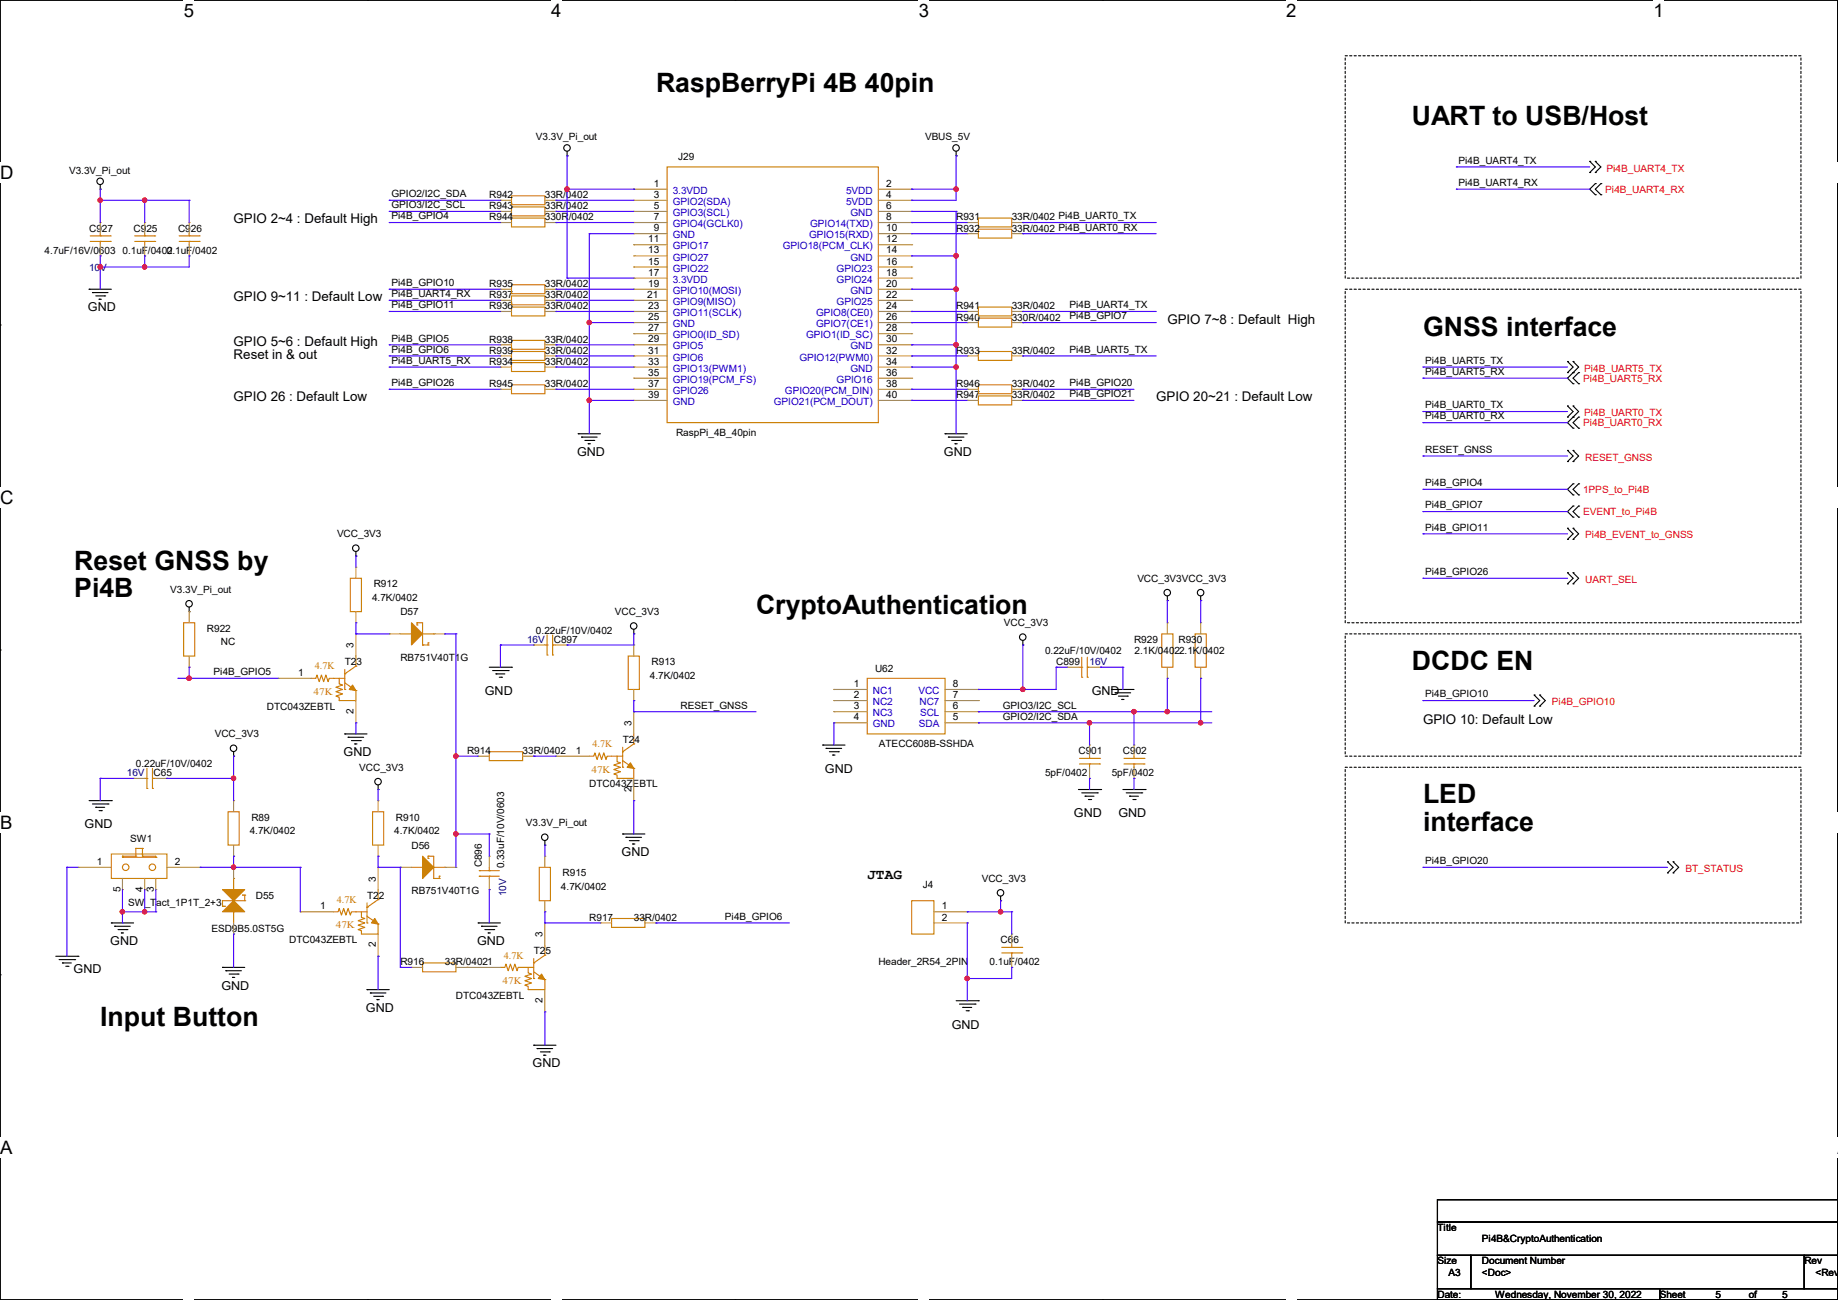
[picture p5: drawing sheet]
<svg xmlns="http://www.w3.org/2000/svg" width="420mm" height="297mm" viewBox="0 0 420 297" stroke-linecap="round" stroke-linejoin="round" font-family="sans-serif">
<path d="M0 0h419.9v297h-419.9z" fill="none" stroke="#000" stroke-width=".25"/>
<g fill="#fff">
<path d="M42 0h2.4v4.8h-2.4z"/>
<path d="M42 297h2.4z"/>
</g>
<path d="M84 0h.1M84 297h.1" fill="none" stroke="#000" stroke-width=".25"/>
<g fill="#fff">
<path d="M125.9 0h2.4v4.8h-2.4z"/>
<path d="M125.9 297h2.4z"/>
</g>
<path d="M168 0h.1M168 297h.1" fill="none" stroke="#000" stroke-width=".25"/>
<g fill="#fff">
<path d="M209.9 0h2.4v4.8h-2.4z"/>
<path d="M209.9 297h2.4z"/>
</g>
<path d="M251.9 0h.1M251.9 297h.1" fill="none" stroke="#000" stroke-width=".25"/>
<g fill="#fff">
<path d="M293.9 0h2.3v4.8h-2.3z"/>
<path d="M293.9 297h2.3z"/>
</g>
<path d="M335.9 0h.1M335.9 297h.1" fill="none" stroke="#000" stroke-width=".25"/>
<g fill="#fff">
<path d="M377.9 0h2.3v4.8h-2.3z"/>
<path d="M377.9 297h2.3z"/>
<path d="M0 37.1h3.1v4.8h-3.1z"/>
<path d="M419.9 37.1l.1 4.8z"/>
<path d="M0 111.3h3.1v4.8h-3.1z"/>
<path d="M419.9 111.3l.1 4.8z"/>
</g>
<path d="M0 74.3h.1M419.9 74.3h.1" fill="none" stroke="#000" stroke-width=".25"/>
<g fill="#fff">
<path d="M0 185.6h2.9v4.7h-2.9z"/>
<path d="M419.9 185.6l.1 4.7z"/>
</g>
<path d="M0 148.5h.1M419.9 148.5h.1" fill="none" stroke="#000" stroke-width=".25"/>
<g fill="#fff">
<path d="M0 259.8h2.9v4.7h-2.9z"/>
<path d="M419.8 259.8h.2v4.7h-.2z"/>
</g>
<g fill="none" stroke="#000" stroke-width=".25">
<path d="M129.6 35.6h.1M129.6 34.6v1M218.5 35.6h.1M218.5 34.6v1M363.3 36.9h.1M363.3 39.4h.1M363.3 36.9l1.2 1.2-1.2 1.3M364.5 36.9h.1M364.5 39.4h.1M364.5 36.9l1.3 1.2-1.3 1.3M22.9 43.2h.1M22.9 42.2v1"/>
<path d="M364.5 42h.1M364.5 44.5h.1M364.5 42l-1.2 1.2 1.2 1.3M365.8 44.5h.1M365.8 42h.1M365.8 42l-1.3 1.2 1.3 1.3M20.4 66.1h.1M20.4 66.1h5M21.1 66.8h.1M21.1 66.8h3.6M21.9 67.6h2M22.6 68.4h.1"/>
<path d="M22.6 68.4h.6M23.9 67.6h.1M132.1 99.1h.1M132.1 99.1h5.1M132.9 99.9h.1M132.9 99.9h3.5M215.9 99.1h.1M215.9 99.1h5.1M216.7 99.9h.1M216.7 99.9h3.6M358.2 82.6h.1M358.2 85.1h.1"/>
<path d="M358.2 92.8h.1M358.2 95.3h.1M358.2 82.6l1.3 1.3-1.3 1.2M358.2 92.8l1.3 1.2-1.3 1.3M359.5 82.6h.1M359.5 85.1h.1M359.5 87.7h.1M359.5 92.8h.1M359.5 95.3h.1M359.5 97.8h.1M359.5 82.6l1.2 1.3-2.5 2.5 1.3 1.3M359.5 92.8l1.2 1.2-2.5 2.6 1.3 1.2"/>
<path d="M360.7 87.7h.1M360.7 85.1h.1M360.7 97.8h.1M360.7 95.3h.1M360.7 85.1l-1.2 1.3 1.2 1.3M360.7 95.3l-1.2 1.3 1.2 1.2M133.6 100.6h2.1M134.4 101.4h.1M134.4 101.4h.5M135.7 100.6h.1M217.5 100.6h2M218.2 101.4h.1"/>
<path d="M218.2 101.4h.5M219.5 100.6h.1M358.2 102.9h.1M358.2 105.5h.1M358.2 102.9l1.3 1.3-1.3 1.3M359.5 110.5h.1M359.5 113.1h.1M359.5 102.9h.1M359.5 105.5h.1M359.5 115.6h.1M359.5 118.2h.1M359.5 110.5l-1.3 1.3 1.3 1.3"/>
<path d="M359.5 102.9l1.2 1.3-1.2 1.3M359.5 115.6l-1.3 1.3 1.3 1.3M360.7 113.1h.1M360.7 110.5h.1M360.7 118.2h.1M360.7 115.6h.1M360.7 110.5l-1.2 1.3 1.2 1.3M360.7 115.6l-1.2 1.3 1.2 1.3M43.2 139.7h.1M43.2 138.7v1M81.3 127h.1M81.3 126v1"/>
<path d="M266.7 137.2h.1M266.7 136.2v1M274.4 137.2h.1M274.4 136.2v1M358.2 120.7h.1M358.2 123.2h.1M358.2 130.9h.1M358.2 133.4h.1M358.2 120.7l1.3 1.3-1.3 1.2M358.2 130.9l1.3 1.2-1.3 1.3M359.5 120.7h.1M359.5 123.2h.1"/>
<path d="M359.5 130.9h.1M359.5 133.4h.1M359.5 120.7l1.2 1.3-1.2 1.2M359.5 130.9l1.2 1.2-1.2 1.3M111.8 152.4h5.1M112.6 153.2h3.5M113.3 154h.1M113.3 154h2.1M114.1 154.7h.5M114.6 154.7h.1M116.1 153.2h.1M116.9 152.4h.1"/>
<path d="M144.8 144.8h.1M144.8 143.8v1M233.7 147.4h.1M233.7 146.3v1.1M254 157.5h.1M254 157.5h5.1M254.8 158.3h.1M254.8 158.3h3.6M255.6 159h2M256.3 159.8h.1M256.3 159.8h.5M257.6 159h.1"/>
<path d="M350.6 158.8h.1M350.6 158.8l1.2 1.3-1.2 1.2M351.8 158.8h.1M351.8 158.8l1.3 1.3-1.3 1.2M53.4 172.8h.1M53.4 171.7v1.1M78.8 167.7h.1M78.8 167.7h5.1M79.5 168.4h.1M79.5 168.4h3.6M80.3 169.2h2M81.1 170h.1"/>
<path d="M81.1 170h.5M82.3 169.2h.1M86.4 179.4v1M188 170.2h.1M188 170.2h5.1M188.8 171h.1M188.8 171h3.5M189.5 171.7h2.1M190.3 172.5h.1M190.3 172.5h.5M191.6 171.7h.1M350.6 161.3h.1"/>
<path d="M351.8 161.3h.1M20.4 182.9h5M21.1 183.7h3.6M21.9 184.4h.1M21.9 184.4h2M22.6 185.2h.6M23.2 185.2h.1M24.7 183.7h.1M25.4 182.9h.1M86.4 180.4h.1M124.5 193.1h.1M124.5 192.1v1"/>
<path d="M142.3 190.5h.1M142.3 190.5h5.1M143 191.3h.1M143 191.3h3.6M143.8 192.1h2M144.6 192.8h.1M144.6 192.8h.5M145.8 192.1h.1M246.4 180.4h5.1M247.2 181.1h3.5M247.9 181.9h.1M247.9 181.9h2.1"/>
<path d="M248.7 182.7h.5M249.2 182.7h.1M250.7 181.1h.1M251.5 180.4h.1M256.6 180.4h5.1M257.3 181.1h3.6M258.1 181.9h.1M258.1 181.9h2M258.9 182.7h.5M259.4 182.7h.1M260.9 181.1h.1M261.7 180.4h.1"/>
<path d="M381 196.9h.1M381 199.4h.1M381 196.9l1.3 1.3-1.3 1.2M382.3 196.9h.1M382.3 199.4h.1M382.3 196.9l1.3 1.3-1.3 1.2M12.7 218.5h5.1M13.5 219.2h3.6M17.1 219.2h.1M17.8 218.5h.1M25.4 210.9h.1M25.4 210.9h5.1"/>
<path d="M26.2 211.6h.1M26.2 211.6h3.6M27 212.4h2M27.7 213.1h.1M27.7 213.1h.5M29 212.4h.1M109.3 210.9h.1M109.3 210.9h5M110 211.6h.1M110 211.6h3.6M110.8 212.4h2M111.5 213.1h.1"/>
<path d="M111.5 213.1h.6M112.8 212.4h.1M228.6 205.8h.1M228.6 204.8v1M0 222.7h.1M14.3 220h.1M14.3 220h2M15 220.8h.5M15.5 220.8h.1M50.8 221h.1M50.8 221h5.1M51.6 221.8h.1"/>
<path d="M51.6 221.8h3.6M52.4 222.5h2M53.1 223.3h.1M53.1 223.3h.5M54.4 222.5h.1M83.9 226.1h.1M83.9 226.1h5M84.6 226.9h.1M84.6 226.9h3.6M85.4 227.6h2M86.1 228.4h.1M86.1 228.4h.6"/>
<path d="M87.4 227.6h.1M122 238.8h.1M122 238.8h5M122.7 239.6h.1M122.7 239.6h3.6M218.5 228.6h5.1M219.2 229.4h3.6M220 230.2h.1M220 230.2h2M220.8 230.9h.5M221.3 230.9h.1M222.8 229.4h.1"/>
<path d="M223.6 228.6h.1M419.9 222.7h.1M123.5 240.3h2M124.2 241.1h.1M124.2 241.1h.6M125.5 240.3h.1M328.5 274.1h91.4v5.1h-91.4zM328.5 279.2h91.4v7.6h-91.4zM328.5 286.8h7.6v7.6h-7.6zM328.5 294.4h50.8v2.6h-50.8zM336.1 286.8h76.2v7.6h-76.2zM379.3 294.4h40.6v2.6h-40.6z"/>
<path d="M412.3 286.8h7.6v7.6h-7.6z"/>
<circle cx="129.6" cy="33.8" r=".74"/>
<circle cx="218.5" cy="33.8" r=".74"/>
<circle cx="22.9" cy="41.4" r=".74"/>
<circle cx="43.2" cy="137.9" r=".74"/>
<circle cx="81.3" cy="125.2" r=".74"/>
<circle cx="266.7" cy="135.4" r=".74"/>
<circle cx="274.3" cy="135.4" r=".74"/>
<circle cx="144.8" cy="143" r=".74"/>
<circle cx="233.7" cy="145.6" r=".74"/>
<circle cx="53.4" cy="171" r=".74"/>
<circle cx="86.4" cy="178.6" r=".74"/>
<circle cx="124.5" cy="191.3" r=".74"/>
<circle cx="228.6" cy="204" r=".74"/>
</g>
<path d="M307.4 12.7h104.1v50.8h-104.1zM307.4 66.1h104.1v76.2h-104.1zM307.4 144.8h104.1v28h-104.1zM307.4 175.3h104.1v35.6h-104.1z" fill="none" stroke="#000" stroke-width=".25" stroke-dasharray=".5 .5"/>
<g fill="none" stroke="#cc8006" stroke-width=".25">
<path d="M152.4 38.1h48.3v58.5h-48.3zM20.6 55.2h4.6M20.6 53.9h4.6M22.9 53.9h.1M22.9 55.2h.1M22.9 53.4v.5M22.9 55.2v.7M25.2 55.2h.1M25.2 53.9h.1M30.8 55.2h4.5M30.8 53.9h4.5M33.1 53.9h.1"/>
<path d="M33.1 55.2h.1M33.1 53.4v.5M33.1 55.2v.7M35.3 55.2h.1M35.3 53.9h.1M40.9 55.2h4.6M40.9 53.9h4.6M43.2 53.9h.1M43.2 55.2h.1M43.2 53.4v.5M43.2 55.2v.7M45.5 55.2h.1"/>
<path d="M45.5 53.9h.1M116.9 47.3h7.6v2h-7.6zM116.9 49.8h7.6v2.1h-7.6zM116.9 44.7h7.6v2.1h-7.6zM223.6 49.8h7.6v2.1h-7.6zM223.6 52.4h7.6v2h-7.6zM116.9 70.1h7.6v2.1h-7.6zM116.9 67.6h7.6v2h-7.6zM116.9 77.8h7.6v2h-7.6zM116.9 65.1h7.6v2h-7.6zM223.6 72.7h7.6v2h-7.6zM223.6 70.1h7.6v2.1h-7.6z"/>
<path d="M116.9 80.3h7.6v2h-7.6zM116.9 82.8h7.6v2.1h-7.6zM116.9 87.9h7.6v2.1h-7.6zM223.6 90.5h7.6v2h-7.6zM223.6 80.3h7.6v2h-7.6zM223.6 87.9h7.6v2.1h-7.6zM80.1 132.1h2.5v7.6h-2.5zM42 142.3h2.5v7.6h-2.5zM77.5 155v1.3l.8 .2-1.5 .5 1.5 .5-1.5 .5 1.5 .5-1.5 .5 .7 .3v.8h3.8v-2.3M78.8 154h.1M78.8 157.5h.1M78.8 155h-3.6l-.2 .7-.5-1.5-.5 1.5-.6-1.5-.5 1.5-.5-1.5-.2 .8h-1"/>
<path d="M78.8 153v4.5M78.8 156l2.5 1.8M81.3 157.8h.1M81.3 152.2h.1M81.3 152.2l-2.5 1.8M81.3 149.9v2.3M91.5 144.8h2.5M94 144.8h.1M95.3 142.3h.1M95.3 142.8h.1M95.3 142.3h1.3v5.1M95.3 142.3v.5"/>
<path d="M96.6 147.4h.1M96.6 144.8h2.5M96.6 147.4h1.2M97.8 147.4h.1M97.8 146.9h.1M97.8 146.9v.5M99.1 144.8h.1M124.5 147.4h.5M125 147.4h.1M125 149.6h.1M125 145.1v4.5M126.3 149.6h.1"/>
<path d="M126.3 147.4h.1M126.3 147.4h.7M126.3 145.1v4.5M143.6 149.9h2.5v7.6h-2.5zM198.2 155h17.7v12.7h-17.7zM246.4 152.4h.8M247.2 154.7h.1M247.2 152.4h.1M247.2 150.2v4.5M248.5 152.4h.1M248.5 154.7h.1M248.5 152.4h.5"/>
<path d="M248.5 150.2v4.5M265.5 144.8h2.5v7.6h-2.5zM273.1 144.8h2.5v7.6h-2.5zM33.1 177.8h.5M33.6 177.8h.1M33.6 175.6v4.5M34.8 177.8h.1M34.8 177.8h.8M34.8 175.6v4.5M111.8 171.7h7.6v2.1h-7.6zM141 172.8v1.2l.8 .3-1.5 .5 1.5 .5-1.5 .5 1.5 .5-1.5 .5 .7 .3v.7h3.8v-2.2M142.3 171.7h.1"/>
<path d="M142.3 175.3h.1M142.3 172.8h-3.6l-.2 .7-.5-1.5-.5 1.5-.6-1.5-.5 1.5-.5-1.5-.2 .8h-1M142.3 170.7v4.6M142.3 173.8l2.5 1.8M144.8 175.6h.1M144.8 170h.1M144.8 170l-2.5 1.7M144.8 167.7v2.3M246.7 174.5h4.5M246.7 173.3h4.5M249 173.3h.1M249 174.5h.1"/>
<path d="M249 172.8v.5M249 174.5v.8M251.2 174.5h.1M251.2 173.3h.1M256.8 174.5h4.6M256.8 173.3h4.6M259.1 173.3h.1M259.1 174.5h.1M259.1 172.8v.5M259.1 174.5v.8M261.4 174.5h.1M261.4 173.3h.1"/>
<path d="M25.4 195.1h12.7v5.6h-12.7zM28 195.6h.1M28 195.9h.1M28 195.6h3M28 195.9h7.6M28 195.6v.3M31 195.6h.1M31 193.8h.1M31 193.8v1.8M31 193.8h1.6M32.6 193.8h.1M32.6 195.6h.1"/>
<path d="M32.6 195.6h3v.3M32.6 193.8v1.8M33.6 180.1h.1M34.8 180.1h.1M35.6 195.9h.1M52.1 185.5h2.6v7.6h-2.6zM85.1 185.5h2.6v7.6h-2.6zM94 198.2h2.6M96.6 198.2h.1M97.8 195.6h.1M97.8 196.1h.1M97.8 195.6v.5"/>
<path d="M97.8 195.6h1.3v5.1M99.1 198.2h2.5M101.6 198.2h.1M109.5 198.9h.1M109.5 198.9h4.6M111.8 198.9h.1M111.8 198.2v.7M123.2 198.2h2.6v7.6h-2.6zM50.8 207.1h.1M50.8 207.1h.6M51.4 207.1h.1M53.4 208.3h.1"/>
<path d="M53.4 203.2h.1M53.4 200.7h.1M53.4 200.7v5.1M53.4 208.3v2.6M55.4 204.5h.1M55.4 204.5h.5M55.9 205.8h.1M55.9 204.5h.1M55.9 205.8h-5.1v1.3M55.9 204.5v1.3M82.6 208.3v1.3l.8 .2-1.6 .6 1.6 .5-1.6 .5 1.6 .5-1.6 .5 .8 .2v.8h3.8v-2.3M83.9 207.3h.1"/>
<path d="M83.9 210.9h.1M83.9 208.3h-3.6l-.2 .8-.6-1.5-.5 1.5-.5-1.5-.5 1.5-.5-1.5-.2 .7h-1.1M83.9 206.3v4.6M83.9 209.3l2.5 1.8M86.4 211.1h.1M86.4 205.5h.1M86.4 205.5l-2.5 1.8M86.4 203.2v2.3M99.1 200.7h.1M99.1 200.7h1.3M100.4 200.7h.1M100.4 200.2h.1"/>
<path d="M100.4 200.2v.5M109.5 200.2h.1M109.5 200.2h4.6M111.8 200.2h.1M111.8 200.2v.5M122 219v4.6M124.5 218.2h.1M124.5 218.2l-2.5 1.8M124.5 215.9v2.3M139.7 209.8h7.7v2.1h-7.7zM208.3 205.8h5.1v7.6h-5.1zM228.9 217.7h4.6"/>
<path d="M228.9 216.5h4.6M231.2 216.5h.1M231.2 217.7h.1M231.2 215.9v.6M231.2 217.7v.8M233.5 217.7h.1M233.5 216.5h.1M96.6 220h7.6v2h-7.6zM120.7 221v1.3l.8 .2-1.6 .6 1.6 .5-1.6 .5 1.6 .5-1.6 .5 .8 .2v.8h3.8v-2.3M122 220h.1M122 223.6h.1M122 221h-3.6l-.2 .8-.6-1.5-.5 1.5-.5-1.5-.5 1.5-.5-1.5-.2 .7h-1.1"/>
<path d="M122 222l2.5 1.8M124.5 223.8h.1"/>
<circle cx="28.7" cy="198.1" r=".74"/>
<circle cx="34.8" cy="198.1" r=".74"/>
</g>
<g fill="none" stroke="#a84" stroke-width=".25">
<path d="M22.9 50.8h.1M22.9 58.5h.1M22.9 50.8v2.6M22.9 55.9v2.6M33.1 50.8h.1M33.1 58.5h.1M33.1 50.8v2.6M33.1 55.9v2.6M43.2 50.8h.1M43.2 58.5h.1M43.2 50.8v2.6M43.2 55.9v2.6"/>
<path d="M114.3 48.3h.1M114.3 50.8h.1M114.3 45.8h.1M114.3 48.3h2.6M114.3 45.8h2.6M114.3 50.8h2.6M124.5 48.3h2.5M124.5 45.8h2.5M124.5 50.8h2.5M127 48.3h.1M127 50.8h.1M127 45.8h.1"/>
<path d="M144.8 43.2h.1M144.8 45.8h.1M144.8 48.3h.1M144.8 50.8h.1M144.8 53.4h.1M144.8 55.9h.1M144.8 58.5h.1M144.8 48.3h7.6M144.8 43.2h7.6M144.8 45.8h7.6M144.8 50.8h7.6M144.8 53.4h7.6"/>
<path d="M144.8 55.9h7.6M144.8 58.5h7.6M200.7 48.3h7.6M200.7 43.2h7.6M200.7 45.8h7.6M200.7 50.8h7.6M200.7 53.4h7.6M200.7 55.9h7.6M200.7 58.5h7.6M208.3 43.2h.1M208.3 45.8h.1M208.3 48.3h.1"/>
<path d="M208.3 50.8h.1M208.3 53.4h.1M208.3 55.9h.1M208.3 58.5h.1M221 50.8h.1M221 53.4h.1M221 50.8h2.6M221 53.4h2.6M231.2 50.8h2.5M231.2 53.4h2.5M233.7 50.8h.1M233.7 53.4h.1"/>
<path d="M114.3 71.2h.1M114.3 68.6h.1M114.3 78.8h.1M114.3 66.1h.1M114.3 71.2h2.6M114.3 68.6h2.6M114.3 66.1h2.6M114.3 78.8h2.6M124.5 71.2h2.5M124.5 68.6h2.5M124.5 66.1h2.5M124.5 78.8h2.5"/>
<path d="M127 71.2h.1M127 68.6h.1M127 78.8h.1M127 66.1h.1M144.8 61h.1M144.8 63.5h.1M144.8 66.1h.1M144.8 68.6h.1M144.8 71.2h.1M144.8 73.7h.1M144.8 76.2h.1M144.8 78.8h.1"/>
<path d="M144.8 71.2h7.6M144.8 73.7h7.6M144.8 68.6h7.6M144.8 61h7.6M144.8 63.5h7.6M144.8 66.1h7.6M144.8 76.2h7.6M144.8 78.8h7.6M200.7 71.2h7.6M200.7 73.7h7.6M200.7 68.6h7.6M200.7 61h7.6"/>
<path d="M200.7 63.5h7.6M200.7 66.1h7.6M200.7 76.2h7.6M200.7 78.8h7.6M208.3 61h.1M208.3 63.5h.1M208.3 66.1h.1M208.3 68.6h.1M208.3 71.2h.1M208.3 73.7h.1M208.3 76.2h.1M208.3 78.8h.1"/>
<path d="M221 73.7h.1M221 71.2h.1M221 71.2h2.6M221 73.7h2.6M231.2 71.2h2.5M231.2 73.7h2.5M233.7 73.7h.1M233.7 71.2h.1M114.3 81.3h.1M114.3 83.9h.1M114.3 88.9h.1M114.3 81.3h2.6"/>
<path d="M114.3 83.9h2.6M114.3 88.9h2.6M124.5 81.3h2.5M124.5 83.9h2.5M124.5 88.9h2.5M127 81.3h.1M127 83.9h.1M127 88.9h.1M144.8 81.3h.1M144.8 83.9h.1M144.8 86.4h.1M144.8 88.9h.1"/>
<path d="M144.8 91.5h.1M144.8 91.5h7.6M144.8 81.3h7.6M144.8 83.9h7.6M144.8 88.9h7.6M144.8 86.4h7.6M200.7 91.5h7.6M200.7 81.3h7.6M200.7 83.9h7.6M200.7 88.9h7.6M200.7 86.4h7.6M208.3 81.3h.1"/>
<path d="M208.3 83.9h.1M208.3 86.4h.1M208.3 88.9h.1M208.3 91.5h.1M221 91.5h.1M221 81.3h.1M221 88.9h.1M221 91.5h2.6M221 81.3h2.6M221 88.9h2.6M231.2 91.5h2.5M231.2 81.3h2.5"/>
<path d="M231.2 88.9h2.5M233.7 91.5h.1M233.7 81.3h.1M233.7 88.9h.1M43.2 139.7h.1M43.2 139.7v2.6M81.3 129.6h.1M81.3 129.6v2.5M81.3 139.7v2.6M43.2 152.4h.1M43.2 149.9v2.5M63.5 155h.1"/>
<path d="M63.5 155h7.7M81.3 144.8h.1M81.3 142.3h.1M81.3 144.8v5.1M88.9 144.8h.1M88.9 144.8h2.6M99.1 144.8h2.5M101.6 144.8h.1M122 147.4h.1M122 147.4h2.5M127 147.4h2.6M129.6 147.4h.1"/>
<path d="M144.8 147.4h.1M144.8 147.4v2.5M144.8 157.5v2.6M190.5 157.5h.1M190.5 157.5h7.7M215.9 157.5h7.7M223.6 157.5h.1M243.9 152.4h.1M243.9 152.4h2.5M249 152.4h2.5M251.5 152.4h.1M266.7 155h.1"/>
<path d="M266.7 142.3h.1M266.7 142.3v2.5M266.7 152.4v2.6M274.4 155h.1M274.4 142.3h.1M274.4 142.3v2.5M274.4 152.4v2.6M30.5 177.8h.1M30.5 177.8h2.6M35.6 177.8h2.5M38.1 177.8h.1M81.3 165.1h.1"/>
<path d="M81.3 160.1v5M109.3 172.8h.1M109.3 172.8h2.5M119.4 172.8h2.6M122 172.8h.1M127 172.8h.1M127 172.8h7.7M144.8 160.1h.1M144.8 162.6h.1M144.8 162.6v5.1M144.8 177.8v5.1M190.5 160.1h.1"/>
<path d="M190.5 162.6h.1M190.5 165.1h.1M190.5 160.1h7.7M190.5 162.6h7.7M190.5 165.1h7.7M215.9 160.1h7.7M215.9 162.6h7.7M215.9 165.1h7.7M223.6 165.1h.1M223.6 162.6h.1M223.6 160.1h.1M249 170.2h.1"/>
<path d="M249 177.8h.1M249 170.2v2.6M249 175.3v2.5M259.1 170.2h.1M259.1 177.8h.1M259.1 170.2v2.6M259.1 175.3v2.5M17.8 198.2h.1M17.8 198.2h7.6M38.1 198.2h7.7M45.8 198.2h.1M53.4 195.6h.1"/>
<path d="M53.4 182.9h.1M53.4 198.2h.1M53.4 182.9v2.6M53.4 193.1v2.5M53.4 198.2v2.5M86.4 198.2h.1M86.4 195.6h.1M86.4 182.9h.1M86.4 182.9v2.6M86.4 193.1v2.5M86.4 198.2v5M91.5 198.2h.1"/>
<path d="M91.5 198.2h2.5M101.6 198.2h2.6M104.2 198.2h.1M111.8 195.6h.1M111.8 195.6v2.6M124.5 195.6h.1M124.5 195.6v2.6M144.8 182.9h.1M28 203.2h.1M28 200.7v2.5M33.1 203.2h.1M33.1 200.7v2.5"/>
<path d="M35.6 203.2h.1M35.6 200.7v2.5M53.4 213.4h.1M53.4 210.9v2.5M68.6 208.3h.1M68.6 208.3h7.6M86.4 218.5h.1M86.4 213.4v5.1M111.8 203.2h.1M111.8 200.7v2.5M124.5 208.3h.1M124.5 210.9h.1"/>
<path d="M124.5 205.8v2.5M124.5 210.9v5M137.2 210.9h.1M137.2 210.9h2.5M147.4 210.9h2.5M149.9 210.9h.1M213.4 208.3h7.6M213.4 210.9h7.6M221 208.3h.1M221 210.9h.1M231.2 213.4h.1M231.2 213.4v2.5"/>
<path d="M231.2 218.5v2.5M94 221h.1M94 221h2.6M104.2 221h10.1M106.7 221h.1M124.5 231.2h.1M124.5 226.1v5.1M231.2 221h.1"/>
</g>
<g fill="#cc8006" stroke="#cc8006" stroke-width=".25">
<path d="M94 142.3l2.6 2.5-2.6 2.6z"/>
<path d="M96.6 195.6l2.5 2.6-2.5 2.5z"/>
<path d="M85.6 209.8l.8 1.3-1.5-.2z"/>
<path d="M50.8 208.3l2.6-2.5 2.5 2.5z"/>
<path d="M50.8 203.2h5.1l-2.5 2.6z"/>
<path d="M80.6 156.5l.7 1.3-1.5-.3z"/>
<path d="M144.1 174.3l.7 1.3-1.5-.3z"/>
<path d="M123.7 222.5l.8 1.3-1.5-.2z"/>
</g>
<g fill="none" stroke="#4200ff" stroke-width=".25">
<path d="M129.6 35.6h.1M129.6 35.6v27.9M218.5 35.6h.1M218.5 35.6v10.2h-10.2M332.8 38.1h.1M332.8 38.1h30.5M22.9 43.2h.1M22.9 45.8h.1M22.9 58.5h.1M22.9 43.2v7.6M22.9 58.5v7.6M22.9 45.8h20.3"/>
<path d="M33.1 58.5h.1M33.1 45.8h.1M33.1 45.8v5M33.1 58.5v2.5M43.2 45.8h.1M43.2 58.5h.1M43.2 45.8v5M43.2 58.5v2.5h-20.3M88.9 48.3h.1M88.9 45.8h.1M88.9 50.8h.1M88.9 45.8h25.4"/>
<path d="M88.9 48.3h25.4M88.9 50.8h25.4M127 45.8h.1M127 48.3h.1M127 50.8h.1M127 45.8h17.8M127 48.3h17.8M127 50.8h17.8M129.6 43.2h.1M129.6 43.2h15.2M134.7 53.4h.1M134.7 53.4v45.7"/>
<path d="M134.7 53.4h10.1M144.8 43.2h.1M208.3 43.2h.1M208.3 45.8h.1M208.3 48.3h.1M208.3 58.5h.1M208.3 50.8h.1M208.3 53.4h.1M208.3 43.2h10.2M208.3 48.3h10.2M208.3 58.5h10.2M208.3 53.4h12.7"/>
<path d="M208.3 50.8h12.7M218.5 43.2h.1M218.5 48.3h.1M218.5 58.5h.1M218.5 48.3v50.8M233.7 50.8h.1M233.7 53.4h.1M233.7 53.4h30.5M233.7 50.8h30.5M332.8 43.2h.1M332.8 43.2h30.5M22.9 61h.1"/>
<path d="M33.1 61h.1M88.9 66.1h.1M88.9 71.2h.1M88.9 68.6h.1M88.9 78.8h.1M88.9 66.1h25.4M88.9 78.8h25.4M88.9 71.2h25.4M88.9 68.6h25.4M127 66.1h.1M127 71.2h.1M127 68.6h.1"/>
<path d="M127 78.8h.1M127 66.1h17.8M127 78.8h17.8M127 71.2h17.8M127 68.6h17.8M129.6 63.5h.1M129.6 63.5h15.2M134.7 73.7h.1M134.7 73.7h10.1M208.3 66.1h.1M208.3 78.8h.1M208.3 73.7h.1"/>
<path d="M208.3 71.2h.1M208.3 66.1h10.2M208.3 78.8h10.2M208.3 73.7h12.7M208.3 71.2h12.7M218.5 66.1h.1M218.5 78.8h.1M233.7 71.2h.1M233.7 73.7h.1M233.7 73.7h30.5M233.7 71.2h30.5M88.9 83.9h.1"/>
<path d="M88.9 81.3h.1M88.9 88.9h.1M88.9 83.9h25.4M88.9 81.3h25.4M88.9 88.9h25.4M127 83.9h.1M127 81.3h.1M127 88.9h.1M127 83.9h17.8M127 81.3h17.8M127 88.9h17.8M134.7 91.5h.1"/>
<path d="M134.7 91.5h10.1M208.3 83.9h.1M208.3 81.3h.1M208.3 88.9h.1M208.3 91.5h.1M208.3 83.9h10.2M208.3 91.5h12.7M208.3 81.3h12.7M208.3 88.9h12.7M218.5 83.9h.1M233.7 81.3h.1M233.7 88.9h.1"/>
<path d="M233.7 91.5h.1M233.7 91.5h25.4M233.7 81.3h30.5M233.7 88.9h25.4M325.2 83.9h.1M325.2 86.4h.1M325.2 94h.1M325.2 96.6h.1M325.2 83.9h33M325.2 86.4h33M325.2 94h33M325.2 96.6h33"/>
<path d="M325.2 111.8h.1M325.2 104.2h.1M325.2 116.9h.1M325.2 111.8h33M325.2 104.2h33M325.2 116.9h33M81.3 127h.1M81.3 127v2.6M266.7 137.2h.1M266.7 137.2v5.1M274.4 137.2h.1M274.4 137.2v5.1"/>
<path d="M325.2 122h.1M325.2 132.1h.1M325.2 122h33M325.2 132.1h33M40.7 155h.1M40.7 155h22.8M43.2 152.4h.1M43.2 155h.1M43.2 152.4v2.6M81.3 142.3h.1M81.3 144.8h.1M81.3 142.3v2.5"/>
<path d="M81.3 144.8h7.6M101.6 144.8h.1M101.6 144.8h2.6M104.2 144.8h.1M104.2 144.8v53.4M114.3 147.4h.1M114.3 147.4h7.7M114.3 147.4v5M129.6 147.4h.1M144.8 144.8h.1M144.8 144.8v2.6h-15.2M223.6 157.5h.1"/>
<path d="M233.7 147.4h.1M233.7 157.5h.1M233.7 147.4v10.1M241.3 152.4h.1M241.3 152.4v5.1h-17.7M241.3 152.4h2.6M251.5 152.4h.1M251.5 152.4h5.1M256.6 152.4h.1M256.6 152.4v5.1M266.7 155h.1M266.7 155v7.6"/>
<path d="M274.4 155h.1M274.4 155v10.1M22.9 177.8h.1M22.9 177.8v5.1M22.9 177.8h7.6M38.1 177.8h.1M38.1 177.8h15.3M53.4 172.8h.1M53.4 177.8h.1M53.4 172.8v10.1M81.3 165.1h.1M81.3 165.1v2.6"/>
<path d="M104.2 172.8h.1M104.2 172.8h5.1M122 172.8h.1M122 172.8h5M144.8 162.6h.1M144.8 160.1h.1M144.8 162.6h28M144.8 160.1v2.5M190.5 165.1h.1M190.5 165.1v5.1M223.6 165.1h.1M223.6 162.6h.1"/>
<path d="M223.6 162.6h53.3M223.6 165.1h53.3M249 165.1h.1M249 177.8h.1M249 165.1v5.1M249 177.8v2.6M259.1 162.6h.1M259.1 177.8h.1M259.1 162.6v7.6M259.1 177.8v2.6M266.7 162.6h.1M274.4 165.1h.1"/>
<path d="M325.2 160.1h.1M325.2 160.1h25.4M15.3 198.2h.1M15.3 198.2h2.5M15.3 198.2v20.3M45.8 198.2h.1M45.8 198.2h22.8M53.4 195.6h.1M53.4 198.2h.1M53.4 195.6v2.6M68.6 198.2h.1M68.6 198.2v10.1"/>
<path d="M86.4 180.4h.1M86.4 195.6h.1M86.4 198.2h.1M86.4 198.2h5.1M86.4 180.4v2.5M86.4 195.6v2.6M91.5 198.2h.1M91.5 198.2v22.8M104.2 190.5h.1M104.2 190.5h7.6M111.8 190.5h.1M111.8 190.5v5.1"/>
<path d="M124.5 193.1h.1M124.5 193.1v2.5M144.8 182.9h.1M144.8 182.9v7.6M325.2 198.2h.1M325.2 198.2h55.8M28 208.3h.1M28 210.9h.1M28 208.3h7.6M28 203.2v7.7M33.1 208.3h.1M33.1 203.2v5.1"/>
<path d="M35.6 208.3h.1M35.6 203.2v5.1M53.4 213.4h.1M53.4 213.4v7.6M86.4 218.5h.1M86.4 218.5v7.6M111.8 203.2h.1M111.8 203.2v7.7M124.5 208.3h.1M124.5 210.9h.1M124.5 208.3v2.6M124.5 210.9h12.7"/>
<path d="M149.9 210.9h.1M149.9 210.9h30.5M221 208.3h.1M221 210.9h.1M221 208.3h10.2M221 210.9v17.7M228.6 205.8h.1M228.6 208.3h.1M228.6 205.8v2.5M231.2 208.3h.1M231.2 208.3v5.1M91.5 221h.1"/>
<path d="M91.5 221h2.5M124.5 231.2h.1M124.5 231.2v7.6M221 223.6h.1M231.2 221h.1M231.2 221v2.6h-10.2"/>
</g>
<g fill="#f00" stroke="#f00" stroke-width=".25">
<circle cx="228.6" cy="208.3" r=".49"/>
<circle cx="221" cy="223.5" r=".49"/>
<circle cx="53.4" cy="198.1" r=".49"/>
<circle cx="53.4" cy="177.8" r=".49"/>
<circle cx="104.2" cy="172.7" r=".49"/>
<circle cx="104.2" cy="190.5" r=".49"/>
<circle cx="233.7" cy="157.5" r=".49"/>
<circle cx="274.3" cy="165.1" r=".49"/>
<circle cx="248.9" cy="165.1" r=".49"/>
<circle cx="266.7" cy="162.6" r=".49"/>
<circle cx="259.1" cy="162.6" r=".49"/>
<circle cx="43.2" cy="155" r=".49"/>
<circle cx="218.5" cy="43.2" r=".49"/>
<circle cx="218.5" cy="58.4" r=".49"/>
<circle cx="218.5" cy="66.1" r=".49"/>
<circle cx="218.5" cy="78.8" r=".49"/>
<circle cx="218.5" cy="83.8" r=".49"/>
<circle cx="134.6" cy="91.5" r=".49"/>
<circle cx="134.6" cy="73.7" r=".49"/>
<circle cx="129.6" cy="43.2" r=".49"/>
<circle cx="33" cy="45.7" r=".49"/>
<circle cx="22.9" cy="45.7" r=".49"/>
<circle cx="33" cy="61" r=".49"/>
<circle cx="22.9" cy="61" r=".49"/>
<circle cx="28" cy="208.3" r=".49"/>
<circle cx="33" cy="208.3" r=".49"/>
</g>
<g font-size="6.1">
<text x="149.9" y="21">RaspBerryPi 4B 40pin</text>
<text x="322.6" y="28.6">UART to USB/Host</text>
<text x="325.2" y="76.8">GNSS interface</text>
<text x="17" y="130.2">Reset GNSS by</text>
<text x="17" y="136.5">Pi4B</text>
<text x="172.8" y="140.3">CryptoAuthentication</text>
<text x="322.6" y="153">DCDC EN</text>
<text x="325.2" y="183.5">LED</text>
<text x="325.2" y="189.8">interface</text>
<text x="22.9" y="234.3">Input Button</text>
</g>
<g font-size="4.2">
<text x="42" y="3.9">5</text>
<text x="125.9" y="3.9">4</text>
<text x="209.9" y="3.9">3</text>
<text x="293.9" y="3.9">2</text>
<text x="377.9" y="3.9">1</text>
<text x="0" y="40.9">D</text>
<text x="0" y="115.1">C</text>
<text x="0" y="189.4">B</text>
<text x="0" y="263.6">A</text>
<text x="419.9" y="263.6">A</text>
</g>
<text font-size="3.3" x="198.2" y="200.9">JTAG</text>
<g font-size="3">
<text x="53.4" y="51.1">GPIO 2~4 : Default High</text>
<text x="53.4" y="68.8">GPIO 9~11 : Default Low</text>
<text x="266.7" y="73.9">GPIO 7~8 : Default High</text>
<text x="53.4" y="79">GPIO 5~6 : Default High</text>
<text x="53.4" y="82.1">Reset in &amp; out</text>
<text x="53.4" y="91.7">GPIO 26 : Default Low</text>
<text x="264.2" y="91.7">GPIO 20~21 : Default Low</text>
<text x="325.2" y="165.4">GPIO 10: Default Low</text>
</g>
<g font-size="2.8">
<text x="20.1" y="71.2">GND</text>
<text x="131.9" y="104.2">GND</text>
<text x="215.7" y="104.2">GND</text>
<text x="110.8" y="158.8">GND</text>
<text x="249.5" y="158.8">GND</text>
<text x="78.5" y="172.8">GND</text>
<text x="188.5" y="176.6">GND</text>
<text x="19.3" y="189.3">GND</text>
<text x="245.4" y="186.7">GND</text>
<text x="255.6" y="186.7">GND</text>
<text x="142" y="195.6">GND</text>
<text x="25.2" y="215.9">GND</text>
<text x="109" y="215.9">GND</text>
<text x="16.8" y="222.3">GND</text>
<text x="50.6" y="226.1">GND</text>
<text x="83.6" y="231.2">GND</text>
<text x="217.5" y="235">GND</text>
<text x="121.7" y="243.9">GND</text>
</g>
<g font-size="2.3">
<text x="122.5" y="32.1">V3.3V_Pi_out</text>
<text x="211.4" y="32.1">VBUS_5V</text>
<text x="15.8" y="39.7">V3.3V_Pi_out</text>
<text x="155" y="36.7">J29</text>
<text x="333.3" y="37.4">Pi4B_UART4_TX</text>
<text x="89.5" y="47.6">GPIO3/I2C_SCL</text>
<text x="89.5" y="45">GPIO2/I2C_SDA</text>
<text x="111.8" y="47.8">R943</text>
<text x="111.8" y="45.3">R942</text>
<text x="124.5" y="47.8">33R/0402</text>
<text x="124.5" y="45.3">33R/0402</text>
<text x="149.4" y="42.7">1</text>
<text x="149.4" y="45.2">3</text>
<text x="149.4" y="47.8">5</text>
<text x="202.5" y="42.7">2</text>
<text x="202.5" y="45.2">4</text>
<text x="202.5" y="47.8">6</text>
<text x="333.3" y="42.5">Pi4B_UART4_RX</text>
<text x="20.4" y="52.9">C927</text>
<text x="30.5" y="52.9">C925</text>
<text x="40.7" y="52.9">C926</text>
<text x="89.5" y="50.1">Pi4B_GPIO4</text>
<text x="111.8" y="50.4">R944</text>
<text x="124.5" y="50.4">330R/0402</text>
<text x="149.4" y="50.3">7</text>
<text x="149.4" y="52.8">9</text>
<text x="202.5" y="50.3">8</text>
<text x="202.5" y="52.8">10</text>
<text x="218.5" y="50.4">R931</text>
<text x="218.5" y="52.9">R932</text>
<text x="231.2" y="50.4">33R/0402 Pi4B_UART0_TX</text>
<text x="231.2" y="52.9">33R/0402 Pi4B_UART0_RX</text>
<text x="10.2" y="58">4.7uF/16V/0603</text>
<text x="28" y="58">0.1uF/0402</text>
<text x="38.1" y="58">0.1uF/0402</text>
<text x="148.1" y="55.4">11</text>
<text x="148.1" y="57.9">13</text>
<text x="202.5" y="55.4">12</text>
<text x="202.5" y="57.9">14</text>
<text x="89.5" y="65.4">Pi4B_GPIO10</text>
<text x="111.8" y="65.6">R935</text>
<text x="124.5" y="65.6">33R/0402</text>
<text x="148.1" y="60.5">15</text>
<text x="148.1" y="63">17</text>
<text x="148.1" y="65.5">19</text>
<text x="202.5" y="60.5">16</text>
<text x="202.5" y="63">18</text>
<text x="202.5" y="65.5">20</text>
<text x="89.5" y="70.4">Pi4B_GPIO11</text>
<text x="89.5" y="67.9">Pi4B_UART4_RX</text>
<text x="111.8" y="70.7">R936</text>
<text x="111.8" y="68.2">R937</text>
<text x="124.5" y="70.7">33R/0402</text>
<text x="124.5" y="68.2">33R/0402</text>
<text x="147.9" y="68.2">21</text>
<text x="148.1" y="70.6">23</text>
<text x="202.5" y="68.1">22</text>
<text x="202.5" y="70.6">24</text>
<text x="218.5" y="70.7">R941</text>
<text x="231.2" y="70.7">33R/0402</text>
<text x="244.4" y="70.4">Pi4B_UART4_TX</text>
<text x="148.1" y="73.2">25</text>
<text x="148.1" y="75.7">27</text>
<text x="202.5" y="73.2">26</text>
<text x="202.5" y="75.7">28</text>
<text x="218.5" y="73.2">R940</text>
<text x="231.2" y="73.2">330R/0402</text>
<text x="244.4" y="73">Pi4B_GPIO7</text>
<text x="89.5" y="83.1">Pi4B_UART5_RX</text>
<text x="89.5" y="78.1">Pi4B_GPIO5</text>
<text x="89.5" y="80.6">Pi4B_GPIO6</text>
<text x="111.8" y="80.9">R939</text>
<text x="111.8" y="83.4">R934</text>
<text x="111.8" y="78.3">R938</text>
<text x="124.5" y="80.9">33R/0402</text>
<text x="124.5" y="83.4">33R/0402</text>
<text x="124.5" y="78.3">33R/0402</text>
<text x="148.1" y="78.2">29</text>
<text x="148.1" y="80.8">31</text>
<text x="148.1" y="83.3">33</text>
<text x="202.5" y="78.2">30</text>
<text x="202.5" y="80.8">32</text>
<text x="202.5" y="83.3">34</text>
<text x="218.5" y="80.9">R933</text>
<text x="231.2" y="80.9">33R/0402</text>
<text x="244.4" y="80.6">Pi4B_UART5_TX</text>
<text x="325.7" y="83.1">Pi4B_UART5_TX</text>
<text x="89.5" y="88.2">Pi4B_GPIO26</text>
<text x="111.8" y="88.5">R945</text>
<text x="124.5" y="88.5">33R/0402</text>
<text x="148.1" y="85.9">35</text>
<text x="148.1" y="88.4">37</text>
<text x="202.5" y="85.9">36</text>
<text x="202.5" y="88.4">38</text>
<text x="218.5" y="88.5">R946</text>
<text x="231.2" y="88.5">33R/0402</text>
<text x="244.4" y="88.2">Pi4B_GPIO20</text>
<text x="325.7" y="85.7">Pi4B_UART5_RX</text>
<text x="148.1" y="90.9">39</text>
<text x="202.5" y="90.9">40</text>
<text x="218.5" y="91">R947</text>
<text x="231.2" y="91">33R/0402</text>
<text x="244.4" y="90.8">Pi4B_GPIO21</text>
<text x="325.7" y="93.3">Pi4B_UART0_TX</text>
<text x="325.7" y="95.8">Pi4B_UART0_RX</text>
<text x="154.5" y="99.7">RaspPi_4B_40pin</text>
<text x="325.7" y="103.5">RESET_GNSS</text>
<text x="325.7" y="111.1">Pi4B_GPIO4</text>
<text x="325.7" y="116.2">Pi4B_GPIO7</text>
<text x="77" y="122.8">VCC_3V3</text>
<text x="325.7" y="121.2">Pi4B_GPIO11</text>
<text x="325.7" y="131.4">Pi4B_GPIO26</text>
<text x="38.9" y="135.5">V3.3V_Pi_out</text>
<text x="85" y="137.2">4.7K/0402</text>
<text x="85.4" y="134.2">R912</text>
<text x="259.9" y="132.9">VCC_3V3VCC_3V3</text>
<text x="91.5" y="140.5">D57</text>
<text x="140.5" y="140.5">VCC_3V3</text>
<text x="229.4" y="143.1">VCC_3V3</text>
<text x="47.3" y="144.4">R922</text>
<text x="50.5" y="147.4">NC</text>
<text x="80.8" y="148.1" transform="rotate(-90 80.8 148.1)">3</text>
<text x="122.5" y="144.9">0.22uF/10V/0402</text>
<text x="126.5" y="146.9">C897</text>
<text x="238.8" y="149.4">0.22uF/10V/0402</text>
<text x="259.1" y="146.9">R929</text>
<text x="259.3" y="149.4">2.1K/04022.1K/0402</text>
<text x="269.3" y="146.9">R930</text>
<text x="48.8" y="154.3">Pi4B_GPIO5</text>
<text x="68.1" y="154.4">1</text>
<text x="78.8" y="152">T23</text>
<text x="91.5" y="151">RB751V40T1G</text>
<text x="148.5" y="155">4.7K/0402</text>
<text x="148.9" y="152">R913</text>
<text x="199.9" y="153.5">U62</text>
<text x="241.3" y="152">C899</text>
<text x="155.5" y="161.9">RESET_GNSS</text>
<text x="195.1" y="157">1</text>
<text x="195.1" y="159.5">2</text>
<text x="217.7" y="159.5">7</text>
<text x="217.7" y="157">8</text>
<text x="229.2" y="161.9">GPIO3/I2C_SCL</text>
<text x="325.7" y="159.3">Pi4B_GPIO10</text>
<text x="61" y="162.1">DTC043ZEBTL</text>
<text x="80.8" y="163.1" transform="rotate(-90 80.8 163.1)">2</text>
<text x="144.3" y="165.9" transform="rotate(-90 144.3 165.9)">3</text>
<text x="195.1" y="162.1">3</text>
<text x="195.1" y="164.6">4</text>
<text x="217.7" y="164.6">5</text>
<text x="217.7" y="162.1">6</text>
<text x="229.2" y="164.4">GPIO2/I2C_SDA</text>
<text x="49.1" y="168.5">VCC_3V3</text>
<text x="106.7" y="172.3">R914</text>
<text x="119.4" y="172.3">33R/0402</text>
<text x="131.6" y="172.2">1</text>
<text x="142.3" y="169.8">T24</text>
<text x="200.8" y="170.8">ATECC608B-SSHDA</text>
<text x="246.4" y="172.3">C901</text>
<text x="256.6" y="172.3">C902</text>
<text x="31" y="175.3">0.22uF/10V/0402</text>
<text x="35.1" y="177.4">C65</text>
<text x="82.1" y="176.1">VCC_3V3</text>
<text x="134.7" y="179.9">DTC043ZEBTL</text>
<text x="238.8" y="177.4">5pF/0402</text>
<text x="254" y="177.4">5pF/0402</text>
<text x="144.3" y="180.9" transform="rotate(-90 144.3 180.9)">2</text>
<text x="57.1" y="190.6">4.7K/0402</text>
<text x="57.4" y="187.5">R89</text>
<text x="90.1" y="190.6">4.7K/0402</text>
<text x="90.5" y="187.5">R910</text>
<text x="120.2" y="188.8">V3.3V_Pi_out</text>
<text x="22.1" y="197.7">1</text>
<text x="29.8" y="192.4">SW1</text>
<text x="39.9" y="197.7">2</text>
<text x="94" y="193.9">D56</text>
<text x="325.7" y="197.4">Pi4B_GPIO20</text>
<text x="27.6" y="203.8" transform="rotate(-90 27.6 203.8)">5</text>
<text x="32.6" y="203.8" transform="rotate(-90 32.6 203.8)">4</text>
<text x="35.2" y="203.8" transform="rotate(-90 35.2 203.8)">3</text>
<text x="85.9" y="201.5" transform="rotate(-90 85.9 201.5)">3</text>
<text x="110.1" y="198.2" transform="rotate(-90 110.1 198.2)">C896</text>
<text x="115.2" y="198.4" transform="rotate(-90 115.2 198.4)">0.33uF/10V/0603</text>
<text x="128.2" y="203.3">4.7K/0402</text>
<text x="128.6" y="200.2">R915</text>
<text x="210.9" y="202.8">J4</text>
<text x="224.3" y="201.5">VCC_3V3</text>
<text x="29.3" y="207.1">SW_Tact_1P1T_2+3</text>
<text x="58.5" y="205.3">D55</text>
<text x="73.2" y="207.8">1</text>
<text x="83.9" y="205.3">T22</text>
<text x="94" y="204.3">RB751V40T1G</text>
<text x="215.2" y="207.8">1</text>
<text x="48.3" y="212.9">ESD9B5.0ST5G</text>
<text x="66.1" y="215.5">DTC043ZEBTL</text>
<text x="124" y="214.2" transform="rotate(-90 124 214.2)">3</text>
<text x="134.7" y="210.4">R917</text>
<text x="144.8" y="210.4">33R/0402</text>
<text x="165.7" y="210.1">Pi4B_GPIO6</text>
<text x="215.2" y="210.3">2</text>
<text x="228.6" y="215.5">C66</text>
<text x="85.9" y="216.5" transform="rotate(-90 85.9 216.5)">2</text>
<text x="91.5" y="220.6">R916</text>
<text x="101.6" y="220.6">33R/04021</text>
<text x="122" y="218">T25</text>
<text x="200.7" y="220.6">Header_2R54_2PIN</text>
<text x="226.1" y="220.6">0.1uF/0402</text>
<text x="104.2" y="228.2">DTC043ZEBTL</text>
<text x="124" y="229.2" transform="rotate(-90 124 229.2)">2</text>
<text x="328.5" y="281.3">Title</text>
<text x="338.6" y="283.8">Pi4B&amp;CryptoAuthentication</text>
<text x="328.5" y="288.9">Size</text>
<text x="331" y="291.4">A3</text>
<text x="338.6" y="288.9">Document Number</text>
<text x="338.6" y="291.4">&lt;Doc&gt;</text>
<text x="412.3" y="288.9">Rev</text>
<text x="414.8" y="291.4">&lt;RevC</text>
<text x="328.5" y="296.5">Date:</text>
<text x="341.7" y="296.5">Wednesday, November 30, 2022</text>
<text x="379.3" y="296.5">Sheet</text>
<text x="392" y="296.5">5</text>
<text x="399.6" y="296.5">of</text>
<text x="407.2" y="296.5">5</text>
</g>
<g font-size="2.3" fill="#f00">
<text x="367.1" y="39.2">Pi4B_UART4_TX</text>
<text x="366.8" y="44">Pi4B_UART4_RX</text>
<text x="361.7" y="87.2">Pi4B_UART5_RX</text>
<text x="362" y="84.9">Pi4B_UART5_TX</text>
<text x="362" y="95.1">Pi4B_UART0_TX</text>
<text x="361.7" y="97.4">Pi4B_UART0_RX</text>
<text x="362.3" y="105.2">RESET_GNSS</text>
<text x="361.7" y="112.6">1PPS_to_Pi4B</text>
<text x="361.7" y="117.7">EVENT_to_Pi4B</text>
<text x="362.3" y="123">Pi4B_EVENT_to_GNSS</text>
<text x="362.3" y="133.2">UART_SEL</text>
<text x="354.6" y="161.1">Pi4B_GPIO10</text>
<text x="385.1" y="199.2">BT_STATUS</text>
</g>
<g font-size="2.3" fill="#00c">
<text x="153.7" y="44.3">3.3VDD</text>
<text x="153.7" y="46.8">GPIO2(SDA)</text>
<text x="193.3" y="44.3">5VDD</text>
<text x="193.3" y="46.8">5VDD</text>
<text x="153.7" y="49.4">GPIO3(SCL)</text>
<text x="153.7" y="51.9">GPIO4(GCLK0)</text>
<text x="185.1" y="51.9">GPIO14(TXD)</text>
<text x="194.4" y="49.4">GND</text>
<text x="153.7" y="54.4">GND</text>
<text x="153.7" y="57">GPIO17</text>
<text x="153.7" y="59.5">GPIO27</text>
<text x="178.9" y="57">GPIO18(PCM_CLK)</text>
<text x="184.9" y="54.4">GPIO15(RXD)</text>
<text x="194.4" y="59.5">GND</text>
<text x="153.7" y="62.1">GPIO22</text>
<text x="153.7" y="64.6">3.3VDD</text>
<text x="191.2" y="62.1">GPIO23</text>
<text x="191.2" y="64.6">GPIO24</text>
<text x="153.7" y="67.1">GPIO10(MOSI)</text>
<text x="153.7" y="69.7">GPIO9(MISO)</text>
<text x="191.2" y="69.7">GPIO25</text>
<text x="194.4" y="67.1">GND</text>
<text x="153.7" y="72.2">GPIO11(SCLK)</text>
<text x="153.7" y="74.8">GND</text>
<text x="153.7" y="77.3">GPIO0(ID_SD)</text>
<text x="184.2" y="77.3">GPIO1(ID_SC)</text>
<text x="186.5" y="72.2">GPIO8(CE0)</text>
<text x="186.5" y="74.8">GPIO7(CE1)</text>
<text x="153.7" y="79.8">GPIO5</text>
<text x="153.7" y="82.4">GPIO6</text>
<text x="182.7" y="82.4">GPIO12(PWM0)</text>
<text x="194.4" y="79.8">GND</text>
<text x="153.7" y="84.9">GPIO13(PWM1)</text>
<text x="153.7" y="87.5">GPIO19(PCM_FS)</text>
<text x="191.2" y="87.5">GPIO16</text>
<text x="194.4" y="84.9">GND</text>
<text x="153.7" y="90">GPIO26</text>
<text x="153.7" y="92.5">GND</text>
<text x="176.8" y="92.5">GPIO21(PCM_DOUT)</text>
<text x="179.4" y="90">GPIO20(PCM_DIN)</text>
<text x="199.4" y="158.6">NC1</text>
<text x="199.4" y="161.1">NC2</text>
<text x="209.8" y="158.6">VCC</text>
<text x="210.1" y="161.1">NC7</text>
<text x="199.4" y="163.7">NC3</text>
<text x="199.4" y="166.2">GND</text>
<text x="210" y="166.2">SDA</text>
<text x="210.2" y="163.7">SCL</text>
</g>
<g font-size="2.3" fill="#000080">
<text x="20.4" y="61.8">10V</text>
<text x="120.4" y="146.9">16V</text>
<text x="249" y="152">16V</text>
<text x="29" y="177.4">16V</text>
<text x="115.7" y="204.8" transform="rotate(-90 115.7 204.8)">10V</text>
</g>
<g font-size="2.3" fill="#cc8006">
<text x="71.9" y="153">4.7K</text>
<text x="71.7" y="158.8">47K</text>
<text x="135.4" y="170.7">4.7K</text>
<text x="135.2" y="176.6">47K</text>
<text x="77" y="206.3">4.7K</text>
<text x="76.8" y="212.1">47K</text>
<text x="115.1" y="219">4.7K</text>
<text x="114.9" y="224.8">47K</text>
</g>
</svg>
